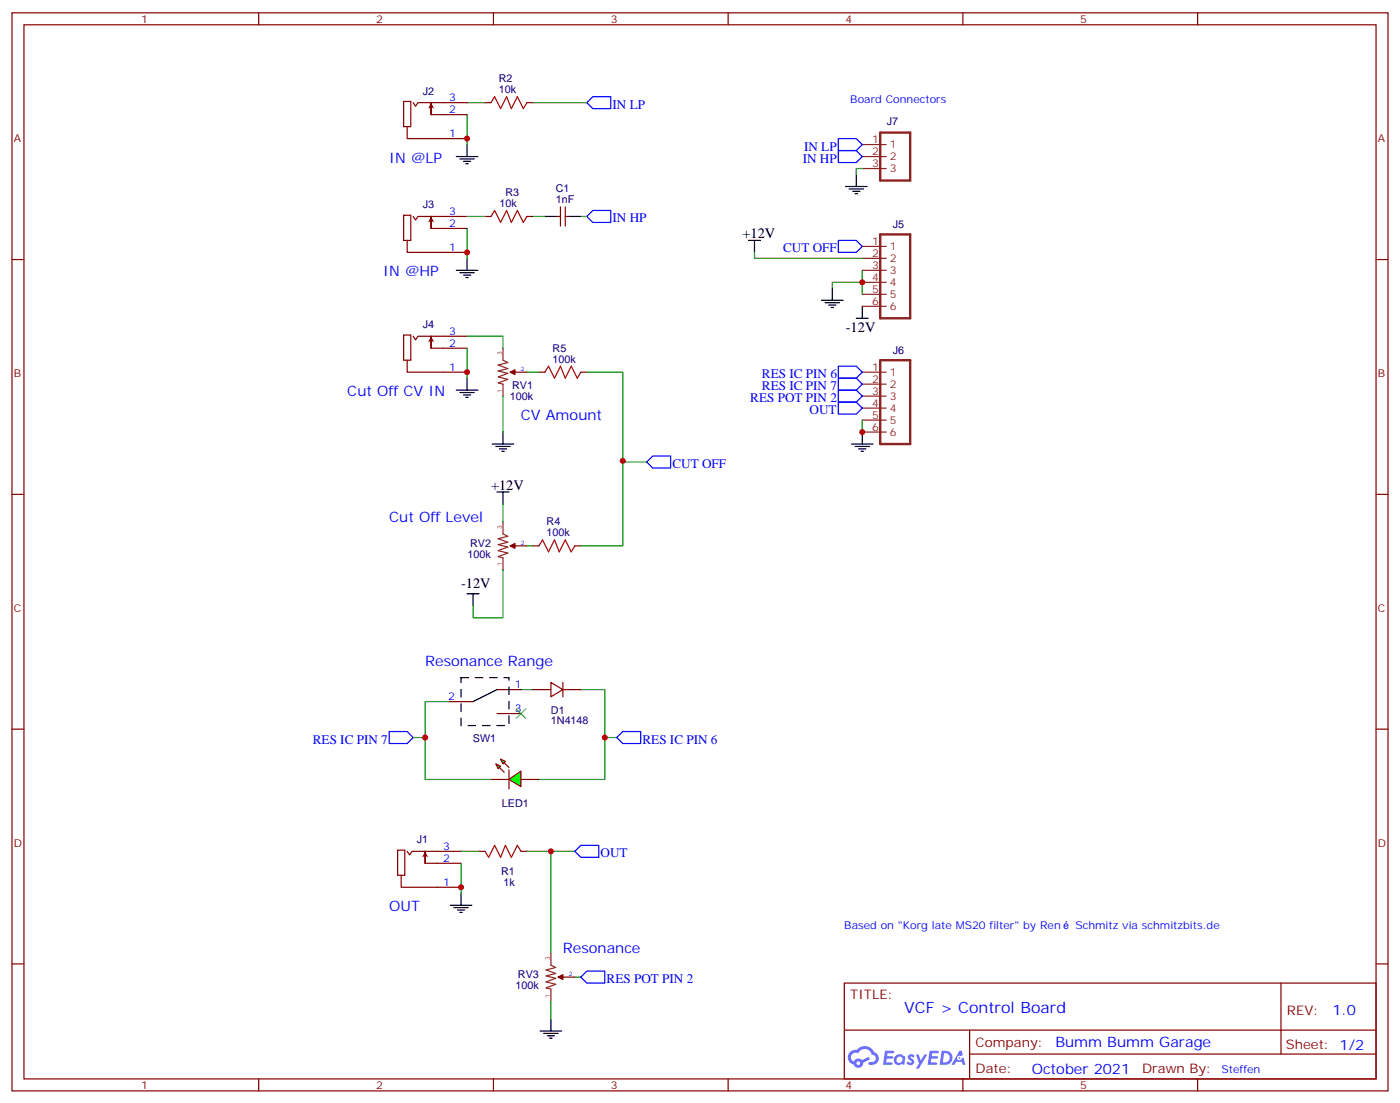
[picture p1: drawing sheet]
<svg xmlns="http://www.w3.org/2000/svg" width="412mm" height="325mm" viewBox="0 0 412 325" stroke-linecap="round" stroke-linejoin="round" font-family="sans-serif">
<path d="M144.6 63.7l1.1-1.7 1.8 3.5 1.7-3.5 1.4 3.5 1.8-3.5 1.8 3.5 1-1.8" fill="none" stroke="#a10000" stroke-width=".35"/>
<path d="M118.9 63.4h2.1v7.4h-2.1zM119.9 70.8v3.5h17.7M121.7 63.7l.7 1.1 .7-1.1h14.5M127 67.3v-3.6v3.6M127 67.3h10.6M142.9 63.7h1.7M155.2 63.7h1.8" fill="none" stroke="#870000" stroke-width=".35"/>
<path d="M127 63.7l.9 1.8-.9-.4-.9 .4z" fill="#870000"/>
<g fill="none" stroke="#000" stroke-width=".35">
<path d="M134.4 46.1h6.4M135.5 46.8h4.2M136.5 47.5h2.1M137.2 48.2h.7M137.6 42.6v3.5M249.1 54.9h6.3M250.1 55.6h4.3M251.2 56.3h2.1M251.9 57h.7M252.2 51.4v3.5M134.4 79.6h6.4M137.6 76.1v3.5"/>
<path d="M160.5 63.7h3.5M167.6 63.7h3.5M135.5 80.3h4.2M136.5 81h2.1M137.2 81.7h.7"/>
</g>
<path d="M137.6 33.8v8.8M137.6 30.2h5.3M137.6 67.3v8.8M137.6 63.7h5.3M157 63.7h3.5" fill="none" stroke="#008700" stroke-width=".35"/>
<path d="M118.9 29.9h2.1v7.4h-2.1zM119.9 37.3v3.5h17.7M121.7 30.2l.7 1.1 .7-1.1h14.5M127 33.8v-3.6v3.6M127 33.8h10.6M142.9 30.2h1.7M155.2 30.2h1.8M164 63.7h1.1M165.1 60.9v5.7M166.5 60.9v5.7M166.5 63.7h1.1" fill="none" stroke="#870000" stroke-width=".35"/>
<path d="M259.3 39.1h8.8v14.1h-8.8z" fill="none" stroke="#8c2424" stroke-width=".71"/>
<path d="M254 42.6h7.1M254 46.1h7.1M254 49.6h7.1" fill="none" stroke="#8c2424" stroke-width=".35"/>
<path d="M144.6 30.2l1.1-1.7 1.8 3.5 1.7-3.5 1.4 3.5 1.8-3.5 1.8 3.5 1-1.8" fill="none" stroke="#a10000" stroke-width=".35"/>
<path d="M127 30.2l.9 1.8-.9-.4-.9 .4z" fill="#870000"/>
<path d="M157 30.2h15.9M254 49.6h-1.8v1.8M171.1 63.7h1.8M254 79.6v3.5h-8.8v1.8M254 83.1v3.6M148.2 148.4v5.3M148.2 167.8v14.1h-8.9v-3.5M155.2 160.8h1.8" fill="none" stroke="#008700" stroke-width=".35"/>
<path d="M172.9 30.2l1.7-1.7h5.3v3.5h-5.3zM246.9 40.8h5.3l1.8 1.8-1.8 1.7h-5.3zM246.9 44.3h5.3l1.8 1.8-1.8 1.8h-5.3zM174.6 62h5.3v3.5h-5.3l-1.7-1.8zM246.9 70.8h5.3l1.8 1.8-1.8 1.7h-5.3z" fill="none" stroke="#00f" stroke-width=".35"/>
<path d="M259.3 69h8.8v24.7h-8.8zM259.3 106.1h8.8v24.7h-8.8z" fill="none" stroke="#8c2424" stroke-width=".71"/>
<g fill="none" stroke="#8c2424" stroke-width=".35">
<path d="M254 72.6h7.1M254 76.1h7.1M254 79.6h7.1M254 83.1h7.1M254 86.7h7.1M254 90.2h7.1M254 109.6h7.1M254 113.1h7.1M254 116.7h7.1M254 120.2h7.1M254 123.7h7.1M254 127.2h7.1"/>
<path d="M148.2 153.7v3.5l1.4 .7-2.8 .7 2.8 1.1-2.8 .7 2.8 .7-2.8 1.1 2.8 .7-2.8 1 1.4 .4v3.5M150.3 160.8h1.4"/>
</g>
<g fill="none" stroke="#000" stroke-width=".35">
<path d="M220.5 70.8h3.5M222.2 70.8v3.5M242 88.4h6.4M243.1 89.1h4.2M244.1 89.9h2.1M244.8 90.6h.7M245.2 84.9v3.5M252.2 93.7h3.6M254 90.2v3.5M146.4 144.9h3.5M148.2 144.9v3.5M137.6 174.9h3.5"/>
<path d="M139.3 174.9v3.5"/>
</g>
<path d="M150.3 160.8l1.4-.7v1.4z" fill="#870000" stroke="#870000" stroke-width=".35"/>
<path d="M118.9 98.7h2.1v7.4h-2.1zM121.7 99l.7 1.1 .7-1.1h14.5M119.9 106.1v3.5h17.7M127 102.6v-3.6v3.6M127 102.6h10.6M151.7 160.8h3.5M157 160.8h1.7M169.3 160.8h1.8" fill="none" stroke="#870000" stroke-width=".35"/>
<path d="M158.7 160.8l1.1-1.8 1.8 3.5 1.7-3.5 1.4 3.5 1.8-3.5 1.8 3.5 1-1.7" fill="none" stroke="#a10000" stroke-width=".35"/>
<path d="M127 99l.9 1.8-.9-.5-.9 .5z" fill="#870000"/>
<path d="M134.4 114.9h6.4M135.5 115.6h4.2M136.5 116.3h2.1M137.2 117h.7M137.6 111.4v3.5M145 130.8h6.3M146 131.5h4.3M147.1 132.2h2.1M147.8 132.9h.7M148.2 127.2v3.6M146.4 203.1l-7.1 3.5" fill="none" stroke="#000" stroke-width=".35"/>
<path d="M222.2 74.3v1.8h31.8M137.6 99h10.6v3.6M137.6 102.6v8.8M148.2 116.7v10.5M155.2 109.6h3.5M172.9 109.6h10.5v26.5h7.1M183.4 135.7v25.1h-12.3M132.3 206.6h-7.1v10.6h-3.5M153.5 203.1h3.5M171.1 203.1h7.1v14.1h3.5" fill="none" stroke="#008700" stroke-width=".35"/>
<path d="M148.2 102.6v3.5l1.4 .7-2.8 .7 2.8 1-2.8 .8 2.8 .7-2.8 1 2.8 .7-2.8 1.1 1.4 .3v3.6M150.3 109.6h1.4" fill="none" stroke="#8c2424" stroke-width=".35"/>
<path d="M150.3 109.6l1.4-.7v1.4z" fill="#870000" stroke="#870000" stroke-width=".35"/>
<path d="M151.7 109.6h3.5M158.7 109.6h1.8M171.1 109.6h1.8M132.3 206.6h7M146.4 203.1h7.1M146.4 210.1h7.1M157 203.1h5.3M162.3 201l3.5 2.1-3.5 2.1zM165.8 203.1h5.3M165.8 201v4.2M144.6 229.6h5.3M153.5 229.6h5.2" fill="none" stroke="#870000" stroke-width=".35"/>
<path d="M160.5 109.6l1.1-1.8 1.7 3.6 1.8-3.6 1.4 3.6 1.8-3.6 1.7 3.6 1.1-1.8" fill="none" stroke="#a10000" stroke-width=".35"/>
<path d="M192.3 134.3h5.3v3.5h-5.3l-1.8-1.7zM114.7 215.4h5.2l1.8 1.8-1.8 1.8h-5.2zM183.4 215.4h5.3v3.6h-5.3l-1.7-1.8z" fill="none" stroke="#00f" stroke-width=".35"/>
<path d="M135.8 199.6h14.1v14.1h-14.1z" fill="none" stroke="#000" stroke-width=".35" stroke-dasharray="2.1 2.1"/>
<path d="M152 208.7l2.9 2.9M154.9 208.7l-2.9 2.9" fill="none" stroke="#3c3" stroke-width=".35"/>
<g fill="#0f0" stroke="#870000" stroke-width=".35">
<path d="M146 225l1.5 .7-.7 .7z"/>
<path d="M147.5 223.6l1.4 .7-.7 .7z"/>
</g>
<g fill="#870000" stroke="#870000" stroke-width=".35">
<path d="M147.1 226l1.4 1.4z"/>
<path d="M148.5 224.6l1.4 1.4z"/>
</g>
<path d="M149.9 226.7v5.7z" fill="#f00" stroke="#870000" stroke-width=".35"/>
<path d="M149.9 229.6l3.6-2.5v4.6z" fill="#0f0" stroke="#870000" stroke-width=".35"/>
<path d="M125.2 217.2v12.4h19.4M178.2 217.2v12.4h-19.5M162.3 250.7h7M162.3 294.8v5.3M169.3 287.8h1.8" fill="none" stroke="#008700" stroke-width=".35"/>
<path d="M171.1 249h5.3v3.5h-5.3l-1.8-1.8zM171.1 287.8l1.8-1.8h5.3v3.5h-5.3z" fill="none" stroke="#00f" stroke-width=".35"/>
<path d="M162.3 280.7v3.5l1.4 .7-2.8 .7 2.8 1.1-2.8 .7 2.8 .7-2.8 1.1 2.8 .7-2.8 1 1.4 .4v3.5M164.4 287.8h1.4" fill="none" stroke="#8c2424" stroke-width=".35"/>
<path d="M164.4 287.8l1.4-.7v1.4z" fill="#870000" stroke="#870000" stroke-width=".35"/>
<path d="M117.1 250.4h2.1v7.4h-2.1zM118.2 257.8v3.5h17.6M119.9 250.7l.7 1.1 .8-1.1h14.4M125.2 254.2v-3.5v3.5M125.2 254.2h10.6M165.8 287.8h3.5" fill="none" stroke="#870000" stroke-width=".35"/>
<path d="M159.1 303.6h6.4M160.2 304.3h4.2M161.2 305h2.1M161.9 305.8h.7M162.3 300.1v3.5" fill="none" stroke="#000" stroke-width=".35"/>
<path d="M125.2 250.7l.9 1.8-.9-.5-.8 .5z" fill="#870000"/>
<path d="M250.8 130.8h6.4M251.9 131.5h4.2M252.9 132.2h2.2M253.6 132.9h.8M254 127.2v3.6M132.6 266.6h6.4M133.7 267.3h4.2M134.8 268h2.1M135.5 268.7h.7M135.8 263.1v3.5" fill="none" stroke="#000" stroke-width=".35"/>
<path d="M254 123.7v3.5M135.8 254.2v8.9M135.8 250.7h5.3M155.2 250.7h7.1v30" fill="none" stroke="#008700" stroke-width=".35"/>
<path d="M142.9 250.7l1 1.8 1.8-3.5 1.8 3.5 1.4-3.5 1.7 3.5 1.8-3.5 1.1 1.7" fill="none" stroke="#a10000" stroke-width=".35"/>
<g fill="none" stroke="#870000" stroke-width=".35">
<path d="M3.5 3.8h405.4v317.5h-405.4zM7.1 7.3h398.2v310.4h-398.2zM76.2 3.8v3.5M145.3 3.8v3.5M214.5 3.8v3.5M283.6 3.8v3.5M352.8 3.8v3.5M3.5 76.4h3.6M405.3 76.4h3.6M3.5 145.6h3.6M405.3 145.6h3.6M3.5 214.7h3.6"/>
<path d="M405.3 214.7h3.6M141.1 250.7h1.8M153.5 250.7h1.7M3.5 283.9h3.6M248.7 289.5h156.6v28.2h-156.6zM377.3 289.5v20.9M405.3 283.9h3.6M76.2 317.7v3.6M145.3 317.7v3.6M214.5 317.7v3.6M248.7 303.4h156.5M283.6 317.7v3.6"/>
<path d="M285.6 310.4h119.6M285.6 303.4v14.1M352.8 317.7v3.6"/>
</g>
<path d="M246.9 114.9h5.3l1.8 1.8-1.8 1.7h-5.3zM246.9 118.4h5.3l1.8 1.8-1.8 1.8h-5.3zM246.9 111.4h5.3l1.8 1.7-1.8 1.8h-5.3zM246.9 107.8h5.3l1.8 1.8-1.8 1.8h-5.3z" fill="none" stroke="#00f" stroke-width=".35"/>
<g fill="#5487ff">
<path d="M267.7 310.7a1.22 1.22 0 0 1 1.7 .3l-.4 .5a.47 .47 0 0 0-.3-.4 .47 .47 0 0 0-.5 .2l.1 .3a1.14 1.14 0 0 1 .8 1.7 1.14 1.14 0 0 1-1.9 0l-.2-.2 .5-.5 .7 .4a.29 .29 0 0 0 .3-.3 .29 .29 0 0 0-.2-.3 1.04 1.04 0 0 1-.6-1.7z"/>
<path d="M260.7 309.5h2.4l.3 .1-.2 .5-1.8 .1-.1 .9h1.5l.3 .3-.3 .4h-1.6l-.2 1.1h1.7l.2 .3-.2 .4h-2.6z"/>
<path d="M273.8 309.5h2.4l.3 .1-.1 .5-1.8 .1-.2 .9h1.6l.3 .3-.4 .4h-1.6l-.1 1.1h1.7l.2 .3-.2 .4h-2.6z"/>
<path d="M282.6 309.5h.7l.3 1.2-.6 .3a.69 .69 0 0 0-1 .3 .69 .69 0 0 0 .4 1 .69 .69 0 0 0 .9-.7l.5-.2 .6 2.2h-.8l-.2-.9h-1.8l-.5 .9h-.8z"/>
<path d="M269.8 310.5h.8l.6 1.9 1.1-1.9h.9l-2.6 4.2h-.8l.9-1.5z"/>
<path d="M277.4 309.5l-.6 4.1h1.3a2.11 2.11 0 0 0 2.5-2.1 2.11 2.11 0 0 0-2.5-2zM278.1 310.2a1.39 1.39 0 0 1 1.7 1.4 1.39 1.39 0 0 1-1.8 1.3h-.3z"/>
<path d="M263.7 311.1a1.54 1.54 0 0 0-.1 2.1 1.54 1.54 0 0 0 2.2 .2l.6 .2 .3-2.3-.2-.2-.4-.1a1.49 1.49 0 0 0-2.4 .1zM264 312.1a.94 .94 0 0 1 1.8 0 .94 .94 0 0 1-1.8 0z"/>
<path d="M250.4 309.8a2.18 2.18 0 0 0 1.1 3.8 1.44 1.44 0 0 0 1.6 .9 1.44 1.44 0 0 0 1.2-1.5l2-1-.5-.8-1.9 1a1.47 1.47 0 0 0-2.4 .5 1.39 1.39 0 0 1-.7-2 1.39 1.39 0 0 1 2-.5 2.12 2.12 0 0 1 2.2-1.3 2.12 2.12 0 0 1 1.9 1.7 1.14 1.14 0 0 1 1.1 1.4 1.14 1.14 0 0 1-1.7 .8 .43 .43 0 0 0-.5 .3 .43 .43 0 0 0 .4 .5 1.98 1.98 0 0 0 2.5-1.2 1.98 1.98 0 0 0-1.2-2.5 3.1 3.1 0 0 0-5.3-.7l-.9 .1zM252.3 313.1a.55 .55 0 0 1 1.1 0 .55 .55 0 0 1-1.1 0z"/>
<circle cx="282.6" cy="311.6" r=".26"/>
</g>
<g fill="#c00">
<circle cx="137.6" cy="74.3" r=".88"/>
<circle cx="137.6" cy="40.8" r=".88"/>
<circle cx="137.6" cy="109.6" r=".88"/>
<circle cx="183.4" cy="135.7" r=".88"/>
<circle cx="254" cy="83.1" r=".88"/>
<circle cx="125.2" cy="217.2" r=".88"/>
<circle cx="178.2" cy="217.2" r=".88"/>
<circle cx="162.3" cy="250.7" r=".88"/>
<circle cx="135.8" cy="261.3" r=".88"/>
<circle cx="254" cy="127.2" r=".88"/>
</g>
<text font-size="4.6" fill="#00f" x="266.3" y="298.3">VCF &gt; Control Board</text>
<g font-size="4.2" fill="#00f">
<text x="114.7" y="47.9">IN @LP</text>
<text x="112.9" y="81.4">IN @HP</text>
<text x="102.3" y="116.7">Cut Off CV IN</text>
<text x="153.5" y="123.7">CV Amount</text>
<text x="114.7" y="153.7">Cut Off Level</text>
<text x="125.2" y="196">Resonance Range</text>
<text x="114.7" y="268.4">OUT</text>
<text x="165.8" y="280.7">Resonance</text>
<text x="392.5" y="298.8">1.0</text>
<text x="310.9" y="308.3">Bumm Bumm Garage</text>
<text x="304" y="316.2">October 2021</text>
</g>
<g font-size="4.2">
<text x="218.7" y="70.1">+12V</text>
<text x="249.2" y="97.6">-12V</text>
<text x="144.6" y="144.2">+12V</text>
<text x="135.8" y="173.1">-12V</text>
</g>
<g font-size="3.9" fill="#00f">
<text x="180.4" y="32">IN LP</text>
<text x="236.4" y="47.9">IN HP</text>
<text x="236.9" y="44.3">IN LP</text>
<text x="180.4" y="65.5">IN HP</text>
<text x="230.7" y="74.3">CUT OFF</text>
<text x="224.5" y="111.4">RES IC PIN 6</text>
<text x="221" y="118.4">RES POT PIN 2</text>
<text x="224.5" y="114.9">RES IC PIN 7</text>
<text x="238.5" y="122">OUT</text>
<text x="198.1" y="137.8">CUT OFF</text>
<text x="92.2" y="219">RES IC PIN 7</text>
<text x="189.3" y="219">RES IC PIN 6</text>
<text x="176.9" y="252.5">OUT</text>
<text x="178.7" y="289.5">RES POT PIN 2</text>
</g>
<g font-size="3.9" fill="#800">
<text x="250.5" y="294.1">TITLE:</text>
<text x="379.1" y="298.8">REV:</text>
<text x="287.4" y="308.3">Company:</text>
<text x="378.7" y="308.9">Sheet: 1/2</text>
<text x="287.4" y="316">Date:</text>
<text x="336.4" y="316.1">Drawn By:</text>
</g>
<g font-size="3.2" fill="#800">
<text x="41.6" y="6.8">1</text>
<text x="110.8" y="6.8">2</text>
<text x="179.9" y="6.8">3</text>
<text x="249.1" y="6.8">4</text>
<text x="318.2" y="6.8">5</text>
<text x="4.1" y="41.9">A</text>
<text x="405.9" y="41.9">A</text>
<text x="4.1" y="111">B</text>
<text x="405.9" y="111">B</text>
<text x="4.1" y="180.2">C</text>
<text x="405.9" y="180.2">C</text>
<text x="4.1" y="249.3">D</text>
<text x="405.9" y="249.3">D</text>
<text x="41.6" y="320.7">1</text>
<text x="110.8" y="320.7">2</text>
<text x="179.9" y="320.7">3</text>
<text x="249.1" y="320.7">4</text>
<text x="318.2" y="320.7">5</text>
</g>
<g font-size="3.2" fill="#000080">
<text x="124.5" y="27.9">J2</text>
<text x="146.9" y="27.4">10k</text>
<text x="146.9" y="24.2">R2</text>
<text x="261.2" y="36.7">J7</text>
<text x="148.9" y="57.7">R3</text>
<text x="163.7" y="59.9">1nF</text>
<text x="163.7" y="56.7">C1</text>
<text x="124.5" y="61.4">J3</text>
<text x="147.1" y="60.9">10k</text>
<text x="263" y="67.3">J5</text>
<text x="124.5" y="96.7">J4</text>
<text x="162.8" y="106.8">100k</text>
<text x="162.8" y="103.6">R5</text>
<text x="263" y="104.3">J6</text>
<text x="150.1" y="117.8">100k</text>
<text x="150.9" y="114.7">RV1</text>
<text x="161" y="154.8">R4</text>
<text x="138.5" y="161.1">RV2</text>
<text x="161" y="157.9">100k</text>
<text x="137.8" y="164.3">100k</text>
<text x="162.3" y="213.2">1N4148</text>
<text x="162.3" y="210.1">D1</text>
<text x="139.3" y="218.4">SW1</text>
<text x="147.9" y="237.8">LED1</text>
<text x="122.8" y="248.4">J1</text>
<text x="147.6" y="257.8">R1</text>
<text x="148.3" y="261">1k</text>
<text x="151.9" y="291.3">100k</text>
<text x="152.6" y="288.1">RV3</text>
</g>
<g font-size="3.2" fill="#00f">
<text x="132.3" y="29.9">3</text>
<text x="132.3" y="33.4">2</text>
<text x="250.5" y="30.2">Board Connectors</text>
<text x="132.3" y="40.5">1</text>
<text x="132.3" y="63.4">3</text>
<text x="132.3" y="66.9">2</text>
<text x="132.3" y="74">1</text>
<text x="132.3" y="98.7">3</text>
<text x="132.3" y="102.2">2</text>
<text x="132.3" y="109.3">1</text>
<text x="151.7" y="202.7">1</text>
<text x="132" y="206.3">2</text>
<text x="151.7" y="209.8">3</text>
<text x="130.5" y="250.4">3</text>
<text x="130.5" y="253.9">2</text>
<text x="130.5" y="260.9">1</text>
<text x="248.7" y="273.6">Based on &quot;Korg late MS20 filter&quot; by Ren</text>
<text x="316.8" y="273.6">Schmitz via schmitzbits.de</text>
<text x="359.8" y="316">Steffen</text>
</g>
<g font-size="3.2" fill="#8d2323">
<text x="256.9" y="42.2">1</text>
<text x="256.9" y="45.8">2</text>
<text x="262.1" y="43.6">1</text>
<text x="262.1" y="47.2">2</text>
<text x="256.9" y="49.3">3</text>
<text x="262.1" y="50.7">3</text>
<text x="256.9" y="72.2">1</text>
<text x="256.9" y="75.7">2</text>
<text x="262.1" y="73.6">1</text>
<text x="262.1" y="77.2">2</text>
<text x="256.9" y="79.3">3</text>
<text x="256.9" y="82.8">4</text>
<text x="262.1" y="80.7">3</text>
<text x="256.9" y="86.3">5</text>
<text x="256.9" y="89.9">6</text>
<text x="262.1" y="84.2">4</text>
<text x="262.1" y="87.7">5</text>
<text x="262.1" y="91.3">6</text>
<text x="256.9" y="109.3">1</text>
<text x="256.9" y="112.8">2</text>
<text x="262.1" y="110.7">1</text>
<text x="256.9" y="116.3">3</text>
<text x="256.9" y="119.8">4</text>
<text x="262.1" y="114.2">2</text>
<text x="262.1" y="117.7">3</text>
<text x="256.9" y="123.4">5</text>
<text x="262.1" y="121.2">4</text>
<text x="262.1" y="124.8">5</text>
<text x="256.9" y="126.9">6</text>
<text x="262.1" y="128.3">6</text>
</g>
<g font-size="1.8" fill="#8d2323">
<text x="147.8" y="104.7" transform="rotate(-90 147.8 104.7)">3</text>
<text x="147.8" y="115.7" transform="rotate(-90 147.8 115.7)">1</text>
<text x="147.8" y="155.8" transform="rotate(-90 147.8 155.8)">3</text>
<text x="147.8" y="166.8" transform="rotate(-90 147.8 166.8)">1</text>
<text x="161.9" y="282.8" transform="rotate(-90 161.9 282.8)">3</text>
<text x="161.9" y="293.8" transform="rotate(-90 161.9 293.8)">1</text>
</g>
<g font-size="1.8" fill="#00f">
<text x="153.5" y="109.3">2</text>
<text x="153.5" y="160.4">2</text>
<text x="167.6" y="287.4">2</text>
</g>
</svg>
